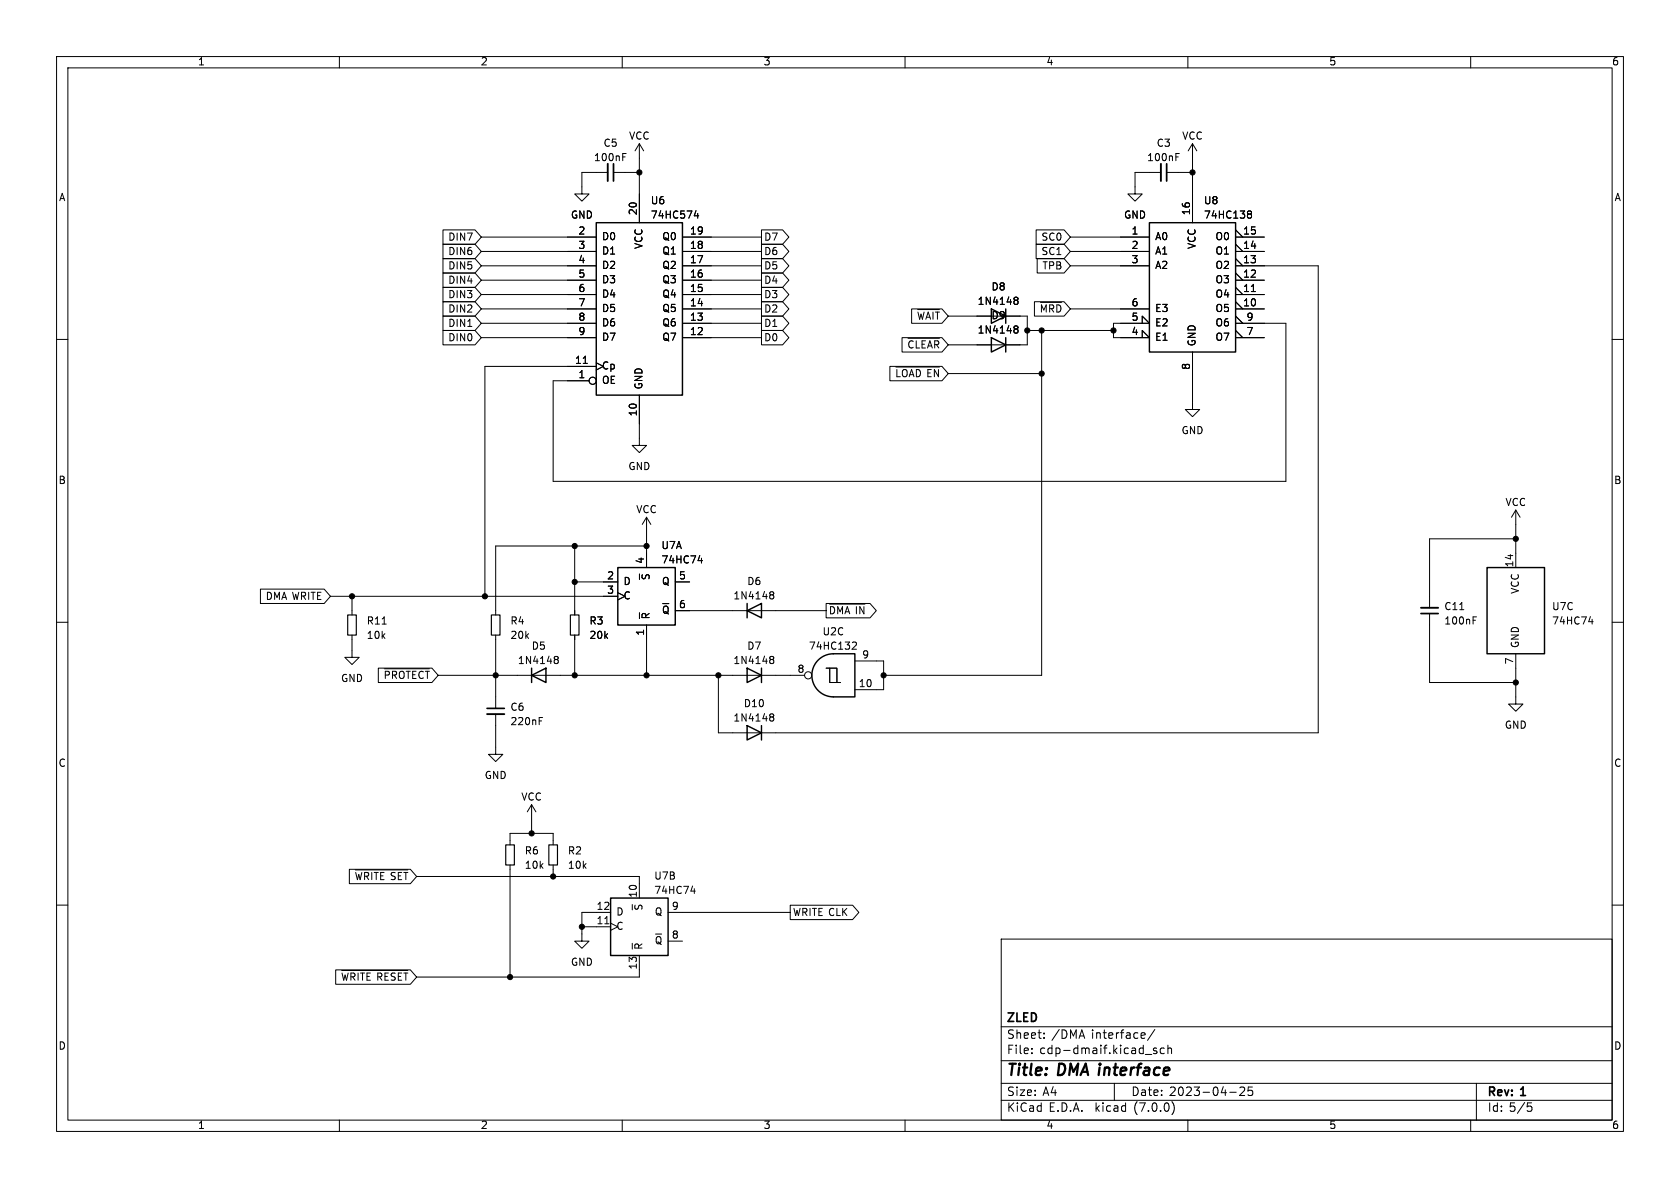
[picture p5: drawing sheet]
<svg xmlns="http://www.w3.org/2000/svg" width="297mm" height="210mm" viewBox="0 0 297 210" stroke-linecap="round" stroke-linejoin="round" font-family="sans-serif">
<g fill="none" stroke="#000" stroke-width=".18">
<path d="M10 10h277v190h-277zM12 12h273v186h-273zM60 10v2M110 10v2M160 10v2M210 10v2M260 10v2M107.4 30.5h-4.5v3.8h1.2l-1.2 1.3-1.3-1.3h1.3M108.5 30.5h4.5M110.1 27.1h.6M113 25.4v14M113 25.4l-.7 1.3"/>
<path d="M113 25.4l.8 1.3M123 37.2l-.3 .9h.8M123.3 37.7v.9M205.2 30.5h-4.5v3.8h1.2l-1.2 1.3-1.3-1.3h1.3M206.2 30.5h4.6M207.9 27.1h.6M210.8 25.4v14M210.8 25.4l-.7 1.3M210.8 25.4l.8 1.3M220.8 37.3h.2l.3 .2-.3 .3M220.8 37.8h.2M221 37.8l.2 .2 .1 .3-.3 .3h-.2"/>
<path d="M10 60h2M78.3 40.6h5.7l1.1 1.3-1.1 1.3h-5.7zM78.3 43.2h5.7l1.1 1.3-1.1 1.2h-5.7zM78.3 58.4h5.7l1.1 1.3-1.1 1.3h-5.7zM78.3 50.8h5.7l1.1 1.3-1.1 1.2h-5.7zM78.3 45.7h5.7l1.1 1.3-1.1 1.3h-5.7zM78.3 48.3h5.7l1.1 1.2-1.1 1.3h-5.7zM78.3 53.3h5.7l1.1 1.3-1.1 1.3h-5.7zM78.3 55.9h5.7l1.1 1.3-1.1 1.2h-5.7zM85.1 59.7h20.3M85.1 57.2h20.3M85.1 54.6h20.3"/>
<path d="M85.1 52.1h20.3M85.1 49.5h20.3M85.1 47h20.3M85.1 44.5h20.3M85.1 41.9h20.3M120.6 59.7h14M120.6 57.2h14M120.6 54.6h14M120.6 52.1h14M120.6 49.5h14M120.6 47h14M120.6 44.5h14"/>
<path d="M120.6 41.9h14M134.6 43.2h3.8l1.1 1.3-1.1 1.2h-3.8zM134.6 55.9h3.8l1.1 1.3-1.1 1.2h-3.8zM134.6 40.6h3.8l1.1 1.3-1.1 1.3h-3.8zM134.6 48.3h3.8l1.1 1.2-1.1 1.3h-3.8zM134.6 53.3h3.8l1.1 1.3-1.1 1.3h-3.8zM134.6 50.8h3.8l1.1 1.3-1.1 1.2h-3.8zM134.6 45.7h3.8l1.1 1.3-1.1 1.3h-3.8zM134.6 58.4h3.8l1.1 1.3-1.1 1.3h-3.8zM159.5 59.7h7l1.1 1.3-1.1 1.2h-7zM160.5 59.8h5.6M161.2 54.6h5.3l1.1 1.3-1.1 1.3h-5.3z"/>
<path d="M162.2 54.7h3.9M162.3 55.2l.3 1.2 .2-.9 .3 .9 .3-1.2M163.7 56.4l.4-1.2 .4 1.2M163.8 56.1h.6M164.9 55.2v1.2M165.4 55.2h.7M165.7 55.2v1.2M167.6 55.9h7.7M177.8 55.9h3.8v5.1h-14M179.5 57.6h.2l.3 .3-.3 .3M179.5 52.5l.4 .1 .1 .2-.3 .3M179.5 58.2h.2"/>
<path d="M179.5 53.1h.2M179.7 53.1l.3 .2v.3l-.1 .1-.4 .1M179.7 58.2l.3 .2v.2l-.1 .2-.4 .1M181.6 58.4h15.2M182.9 53.3h5.2l1.1 1.3-1.1 1.3h-5.2zM183.2 43.2h4.9l1.1 1.3-1.1 1.2h-4.9zM183.2 40.6h4.9l1.1 1.3-1.1 1.3h-4.9zM183.4 45.7h4.7l1.1 1.3-1.1 1.3h-4.7zM183.9 53.4h3.8M184.1 55.2v-1.3l.4 .9 .5-.9v1.3M184.1 58.4v61h-27.9M186.3 54.3l-.1-.3-.6-.1v1.3"/>
<path d="M187.6 54.4l-.3-.4-.5-.1v1.3M189.2 54.6h14M189.2 47h14M189.2 44.5h14M189.2 41.9h14M201.9 57.2v-1.3l1.3 1.3h-6.4v2.5h6.4l-1.3-1.3v1.3M218.4 57.2h8.9v27.9h-129.5v-17.8h6.3M218.4 59.7h5.1M218.4 54.6h5.1M218.4 52.1h5.1M218.4 49.5h5.1M218.4 47h14.6v82.5h-106v-10.1"/>
<path d="M218.4 44.5h5.1M218.4 41.9h5.1M218.4 53.3l1.3 1.3M218.4 50.8l1.3 1.3M218.4 48.3l1.3 1.2M218.4 45.7l1.3 1.3M218.4 43.2l1.3 1.3M218.4 40.6l1.3 1.3M218.4 58.4l1.3 1.3M218.4 55.9l1.3 1.3M221.2 51.5h.7M285 60h2"/>
<path d="M103.1 64.2h.7M105.4 64.1l1.3 .7-1.3 .6M105.4 64.8h-19.7v40.6M113 69.9v8.8h1.3l-1.3 1.3-1.2-1.3h1.2M157.3 64.8h9.2l1.1 1.2-1.1 1.3h-9.2zM158.4 64.9h7.7M158.6 65.3v1.3M159.5 65.8a.42 .42 0 0 1 .4-.5 .42 .42 0 0 1 .5 .5M160.7 66.6l.5-1.3 .4 1.3M161.4 60.4l-.2-.2-.3 .1-.3 .5M162 60.2v1.3M162.7 65.9l-.2-.5-.5-.1v1.3"/>
<path d="M163.6 60.2h-.6v1.3M164 61.5l.4-1.3 .4 1.3M164.6 65.3h-.6v1.3M165.9 65.3v1.3l-.7-1.3v1.3M166 60.7l-.2-.4-.6-.1v1.3M167.6 66h16.5M210.8 62.2v10.2h1.3l-1.3 1.3-1.3-1.3h1.3M101.6 96.5v12.2M114.3 96.5h-26.7v12.2M114.3 91.4l-.8 1.3M114.3 91.4v8.9M114.3 91.4l.8 1.3"/>
<path d="M123.4 99.1h.8M124 98.7v.8M268 90.2l-.8 1.2M268 90.2v10.1M268 90.2l.7 1.2M268 95.3h-15.3v12.1M10 110h2M46 104.1h11.3l1.1 1.3-1.1 1.3h-11.3zM58.4 105.4h50.8M62.2 112.3v3.9h1.3l-1.3 1.3-1.2-1.3h1.2M62.2 105.4v3.3M66.9 118.1h9.5l1.1 1.3-1.1 1.3h-9.5z"/>
<path d="M67.9 118.2h8M68.8 119.1l-.1-.4h-.6v1.2M70.1 119.1l-.1-.4h-.6v1.2M70.6 119.1a.42 .42 0 0 1 .4-.5 .42 .42 0 0 1 .4 .5M71.8 118.7h.7M72.2 118.7v1.2M73.6 118.7h-.6v1.2M74.8 118.8l-.2-.1h-.3l-.3 .5M75.2 118.7h.7M75.6 118.7v1.2M77.5 119.4h64.7M87.6 112.3v12.9"/>
<path d="M98.2 116h.3l.2 .3-.2 .3M98.2 116.6h.3M98.5 116.6l.2 .2v.3l-.2 .2h-.3M101.6 102.9h7.6M101.6 112.3v7.1M109.2 104.8l1.3 .6-1.3 .6M113 101.5v.9M113 108.3v1M113.6 101.6l-.1 .5 .4 .2M113.9 108.4l-.3 .2-.1 .6h1.3M114.3 110.5v8.9M117.2 106.7h1"/>
<path d="M117.3 107.6a.42 .42 0 0 1 .4-.5 .42 .42 0 0 1 .4 .5M119.4 108h26.6M119.4 102.9h2.5M136.3 104.6h.3l.2 .2-.2 .4M136.3 116h.3l.2 .3-.2 .3M136.3 105.2h.3M136.3 116.6h.3M136.6 105.2l.2 .2v.2l-.2 .3h-.3M136.6 116.6l.2 .2v.3l-.2 .2h-.3M146 118.1h.7v2.6h1.9M146 106.7h7.8l1.1 1.3-1.1 1.2h-7.8zM146.7 106.8h6.2"/>
<path d="M146.7 118.1h1.3v2.6M147.6 107.8l-.3-.5-.5-.1v1.3M148.1 108.5v-1.3l.4 .9 .4-.9v1.3M149.4 108.5l.4-1.3 .4 1.3M150.9 113.5l.4 .1 .1 .3-.8 .9h.8M151.1 116.8h5.1v5.1h-5.1M151.4 107.2v1.3M152.7 107.2v1.3l-.7-1.3v1.3M252.7 108.5v12.2h15.3M260.4 109h.6M268 115.6v8.9h1.2l-1.2 1.2-1.3-1.2h1.3M280.9 109.9h.7"/>
<path d="M281.5 109.5v.8M285 110h2M87.6 126.2v7.2h1.3l-1.3 1.2-1.2-1.2h1.2M95.3 126.8h.6M136.3 126.2h.3l.2 .2-.2 .3M136.3 126.7h.3M136.6 126.7l.2 .3v.2l-.1 .2-.4 .1M10 160h2M61.8 153.7h10.7l1.2 1.2-1.2 1.3h-10.7zM62.8 153.8h9.3M62.9 154.2l.3 1.3M64 154.2l-.3 1.3"/>
<path d="M65.2 154.7l-.1-.4-.6-.1v1.3M65.7 154.2v1.3M66.1 154.2h.8M66.5 154.2v1.3M67.9 154.2h-.6v1.3M69.9 154.3l-.5-.1-.3 .4M71 154.2h-.6v1.3M71.4 154.2h.7M71.7 154.2v1.3M73.7 154.9h39.3v3.9M90.2 149.4v-2.1h7.6v2.1M90.2 152.9v19.8"/>
<path d="M94 142.2l-.8 1.3M94 142.2v5.1M94 142.2l.7 1.3M97.8 152.9v2M111.8 159.9v.9M122.1 157.5h.8M122.7 157.1v.8M285 160h2M59.3 171.4h13.2l1.2 1.3-1.2 1.3h-13.2zM60.4 171.6h11.7M60.5 172l.3 1.3M61.6 172l-.4 1.3"/>
<path d="M62.8 172.4l-.2-.3-.6-.1v1.3M63.3 172v1.3M63.7 172h.8M64.1 172v1.3M65.5 172h-.6v1.3M67.5 172.4l-.1-.3-.6-.1v1.3M68.7 172h-.6v1.3M69.9 172.1l-.5-.1-.3 .4M71 172h-.6v1.3M71.4 172h.7M71.7 172v1.3M102.9 163.8h5"/>
<path d="M106.9 163.3h.7M107.9 161.3h-5v5.1h1.2l-1.2 1.2-1.3-1.2h1.3M107.9 163.2l1.3 .6-1.3 .7M111.8 166.8v1M112.3 160l-.1 .5 .4 .2M112.7 166.9l-.4 .1-.1 .6h1.3M113 168.9v3.8h-39.3M115.9 165.1h1.1M116 166a.42 .42 0 0 1 .4-.5 .42 .42 0 0 1 .5 .5M118.1 161.3h21.6M118.1 166.4h2.5M139.7 160h11l1.1 1.3-1.1 1.3h-11z"/>
<path d="M177 166h108v32h-108zM60 198v2M110 198v2M160 198v2M177 194.5h108M177 191.5h108M177 187.5h108M177 181.5h108M182.4 186.1v.2M182.4 185.3v.2M184.6 183.4v.2M184.6 182.6v.2"/>
<path d="M197 191.5v3M202.2 182.6l.2 .3-.7 .2M202.4 183.5l-.2 .1M202.5 186.4h1.1M204.2 182l-1.3 1.9M204.5 185.3h-.4l-.2 .2 .1 .2 .5 .1v.4h-.6M205.8 185.3h-.4l-.3 .2v.5l.2 .2h.5M206.5 185.4l.2-.1h.3l.1 1M206.5 184.8v1.5M207.2 194.8a1.74 1.74 0 0 1 0 2.2M210 198v2M217.4 193.1h1.1"/>
<path d="M219.2 192.3l.6-.1 .2 .1v.3l-.9 1.1h.9M221.4 192.2h-.7l-.1 .7 .2-.2 .5 .1 .2 .2-.1 .5-.2 .2-.6-.2M260 198v2M261 191.5v6.5M270 195h.8M270.2 195.5h.3l.3 .3-.1 .6-.5 .1"/>
<circle cx="104.8" cy="67.3" r=".63"/>
<circle cx="142.9" cy="119.4" r=".63"/>
</g>
<g fill="none" stroke="#000" stroke-width=".25">
<path d="M105.4 39.4h15.2v30.5h-15.2zM203.2 39.4h15.2v22.8h-15.2zM175.3 59.7l2.5 1.3-2.5 1.2zM175.3 54.6l2.5 1.3-2.5 1.3zM177.8 54.6v2.6M177.8 59.7v2.5M94 119.4l2.5-1.3v2.6zM94 118.1v2.6M109.2 100.3h10.2v10.2h-10.2zM132.1 108l2.5-1.3v2.5zM132.1 118.1l2.5 1.3-2.5 1.3zM132.1 106.7v2.5"/>
<path d="M134.6 118.1v2.6M144.7 116.7a3.8 3.8 0 0 1 2.6-1.1h3.8v7.6h-3.8a3.8 3.8 0 0 1-3.5-2.4 3.8 3.8 0 0 1 .9-4.1zM262.9 100.3h10.1v15.3h-10.1zM132.1 128.3l2.5 1.2-2.5 1.3zM134.6 128.3v2.5M107.9 158.8h10.2v10.1h-10.2z"/>
</g>
<path d="M61.5 108.7h1.5v3.6h-1.5zM86.9 108.7h1.5v3.6h-1.5zM100.8 108.7h1.6v3.6h-1.6zM89.4 149.4h1.5v3.5h-1.5zM97 149.4h1.6v3.5h-1.6z" fill="none" stroke="#000" stroke-width=".2"/>
<path d="M107.4 29v3M205.2 29v3M251.2 107.4h3.1M86.1 126.2h3.1" fill="none" stroke="#000" stroke-width=".33"/>
<path d="M108.5 29v3M206.2 29v3M251.2 108.5h3.1M86.1 125.2h3.1" fill="none" stroke="#000" stroke-width=".3"/>
<g fill="#000" stroke="#000" stroke-width=".18">
<circle cx="113" cy="30.5" r=".46"/>
<circle cx="210.8" cy="30.5" r=".46"/>
<circle cx="181.6" cy="58.4" r=".46"/>
<circle cx="184.1" cy="58.4" r=".46"/>
<circle cx="196.8" cy="58.4" r=".46"/>
<circle cx="184.1" cy="66" r=".46"/>
<circle cx="101.6" cy="96.5" r=".46"/>
<circle cx="114.3" cy="96.5" r=".46"/>
<circle cx="268" cy="95.3" r=".46"/>
<circle cx="62.2" cy="105.4" r=".46"/>
<circle cx="85.7" cy="105.4" r=".46"/>
<circle cx="87.6" cy="119.4" r=".46"/>
<circle cx="101.6" cy="102.9" r=".46"/>
<circle cx="101.6" cy="119.4" r=".46"/>
<circle cx="114.3" cy="119.4" r=".46"/>
<circle cx="127" cy="119.4" r=".46"/>
<circle cx="156.2" cy="119.4" r=".46"/>
<circle cx="268" cy="120.7" r=".46"/>
<circle cx="94" cy="147.3" r=".46"/>
<circle cx="97.8" cy="154.9" r=".46"/>
<circle cx="90.2" cy="172.7" r=".46"/>
<circle cx="102.9" cy="163.8" r=".46"/>
</g>
<g font-size="2.8">
<text x="178" y="190.8">Title:</text>
<text x="187.1" y="190.8">DMA interface</text>
</g>
<g font-size="2.1">
<text x="178" y="183.9">Sheet:</text>
<text x="178" y="181.1">ZLED</text>
<text x="185.9" y="183.9">/DMA</text>
<text x="193" y="183.9">interface/</text>
<text x="178" y="186.6">File:</text>
<text x="183.8" y="186.6">cdp-dmaif.kicad_sch</text>
<text x="178" y="196.8">KiCad</text>
<text x="178" y="194">Size:</text>
<text x="184.3" y="194">A4</text>
<text x="185.4" y="196.8">E.D.A.</text>
<text x="193.7" y="196.8">kicad</text>
<text x="200" y="194">Date:</text>
<text x="200.6" y="196.8">(7.0.0)</text>
<text x="206.7" y="194">2023-04-25</text>
<text x="263" y="194.2">Rev:</text>
<text x="263" y="196.8">Id: 5/5</text>
<text x="269" y="194.2">1</text>
</g>
<g font-size="1.8">
<text x="35" y="11.8">1</text>
<text x="85" y="11.8">2</text>
<text x="135" y="11.8">3</text>
<text x="185" y="11.8">4</text>
<text x="235" y="11.8">5</text>
<text x="285" y="11.8">6</text>
<text x="104.9" y="28.8">100nF</text>
<text x="106.6" y="26.2">C5</text>
<text x="111.2" y="25">VCC</text>
<text x="202.7" y="28.8">100nF</text>
<text x="204.4" y="26.2">C3</text>
<text x="208.9" y="25">VCC</text>
<text x="10.4" y="35.8">A</text>
<text x="285.4" y="35.8">A</text>
<text x="100.9" y="38.9">GND</text>
<text x="102.2" y="41.7">2</text>
<text x="112.8" y="38.1" transform="rotate(-90 112.8 38.1)">20</text>
<text x="115" y="36.4">U6</text>
<text x="115" y="38.9">74HC574</text>
<text x="121.9" y="41.7">19</text>
<text x="198.7" y="38.9">GND</text>
<text x="200" y="41.7">1</text>
<text x="210.6" y="38.1" transform="rotate(-90 210.6 38.1)">16</text>
<text x="212.8" y="36.4">U8</text>
<text x="212.8" y="38.9">74HC138</text>
<text x="219.7" y="41.7">15</text>
<text x="79.1" y="42.8">DIN7</text>
<text x="79.1" y="45.4">DIN6</text>
<text x="79.1" y="47.9">DIN5</text>
<text x="102.2" y="44.2">3</text>
<text x="102.2" y="46.7">4</text>
<text x="106.4" y="42.7">D0</text>
<text x="106.4" y="45.3">D1</text>
<text x="106.4" y="47.8">D2</text>
<text x="113.9" y="44.1" transform="rotate(-90 113.9 44.1)">VCC</text>
<text x="117" y="47.8">Q2</text>
<text x="117" y="45.3">Q1</text>
<text x="117" y="42.7">Q0</text>
<text x="121.9" y="46.7">17</text>
<text x="121.9" y="44.2">18</text>
<text x="135.1" y="45.4">D6</text>
<text x="135.1" y="42.8">D7</text>
<text x="135.1" y="47.9">D5</text>
<text x="184" y="45.4">SC1</text>
<text x="184" y="42.8">SC0</text>
<text x="184.2" y="47.9">TPB</text>
<text x="200" y="44.2">2</text>
<text x="200" y="46.7">3</text>
<text x="204.2" y="42.7">A0</text>
<text x="204.2" y="45.3">A1</text>
<text x="204.2" y="47.8">A2</text>
<text x="211.6" y="44.1" transform="rotate(-90 211.6 44.1)">VCC</text>
<text x="214.8" y="47.8">O2</text>
<text x="214.8" y="45.3">O1</text>
<text x="214.8" y="42.7">O0</text>
<text x="219.7" y="46.7">13</text>
<text x="219.7" y="44.2">14</text>
<text x="79.1" y="53">DIN3</text>
<text x="79.1" y="50.4">DIN4</text>
<text x="102.2" y="49.3">5</text>
<text x="102.2" y="51.8">6</text>
<text x="106.4" y="50.4">D3</text>
<text x="106.4" y="52.9">D4</text>
<text x="117" y="52.9">Q4</text>
<text x="117" y="50.4">Q3</text>
<text x="121.9" y="51.8">15</text>
<text x="121.9" y="49.3">16</text>
<text x="135.1" y="50.4">D4</text>
<text x="135.1" y="53">D3</text>
<text x="175.2" y="51.6">D8</text>
<text x="214.8" y="52.9">O4</text>
<text x="214.8" y="50.4">O3</text>
<text x="219.7" y="51.8">11</text>
<text x="219.7" y="49.3">12</text>
<text x="79.1" y="55.5">DIN2</text>
<text x="79.1" y="58.1">DIN1</text>
<text x="102.2" y="54.4">7</text>
<text x="102.2" y="56.9">8</text>
<text x="102.2" y="59.4">9</text>
<text x="106.4" y="55.4">D5</text>
<text x="106.4" y="58">D6</text>
<text x="117" y="58">Q6</text>
<text x="117" y="55.4">Q5</text>
<text x="121.9" y="59.4">12</text>
<text x="121.9" y="56.9">13</text>
<text x="121.9" y="54.4">14</text>
<text x="135.1" y="58.1">D1</text>
<text x="135.1" y="55.5">D2</text>
<text x="172.8" y="59.2">1N4148</text>
<text x="172.8" y="54.2">1N4148</text>
<text x="175.2" y="56.7">D9</text>
<text x="183.7" y="56.1">~{MRD}</text>
<text x="200" y="59.4">4</text>
<text x="200" y="56.9">5</text>
<text x="200" y="54.4">6</text>
<text x="204.2" y="58">E2</text>
<text x="204.2" y="55.4">E3</text>
<text x="214.8" y="55.4">O5</text>
<text x="214.8" y="58">O6</text>
<text x="219.7" y="54.4">10</text>
<text x="220.3" y="59.4">7</text>
<text x="220.3" y="56.9">9</text>
<text x="79.1" y="60.6">DIN0</text>
<text x="101.6" y="64.5">11</text>
<text x="106.4" y="65.6">Cp</text>
<text x="106.4" y="60.5">D7</text>
<text x="117" y="60.5">Q7</text>
<text x="135.1" y="60.6">D0</text>
<text x="160.3" y="62.5">~{CLEAR}</text>
<text x="204.2" y="60.5">E1</text>
<text x="210.6" y="65.4" transform="rotate(-90 210.6 65.4)">8</text>
<text x="211.6" y="61.2" transform="rotate(-90 211.6 61.2)">GND</text>
<text x="214.8" y="60.5">O7</text>
<text x="102.2" y="67.1">1</text>
<text x="106.4" y="68.1">OE</text>
<text x="113.9" y="68.8" transform="rotate(-90 113.9 68.8)">GND</text>
<text x="158.1" y="67.6">~{LOAD EN}</text>
<text x="112.8" y="73.7" transform="rotate(-90 112.8 73.7)">10</text>
<text x="208.8" y="77">GND</text>
<text x="111" y="83.4">GND</text>
<text x="10.3" y="85.8">B</text>
<text x="266.1" y="89.7">VCC</text>
<text x="285.3" y="85.8">B</text>
<text x="112.4" y="91">VCC</text>
<text x="114" y="99.7" transform="rotate(-90 114 99.7)">4</text>
<text x="116.9" y="99.9">74HC74</text>
<text x="116.9" y="97.3">U7A</text>
<text x="267.7" y="100.3" transform="rotate(-90 267.7 100.3)">14</text>
<text x="46.8" y="106.3">DMA WRITE</text>
<text x="107.3" y="102.6">2</text>
<text x="107.3" y="105.2">3</text>
<text x="110.2" y="103.7">D</text>
<text x="110.2" y="106.2">C</text>
<text x="115.7" y="102.7" transform="rotate(-90 115.7 102.7)">~{S}</text>
<text x="116.9" y="103.7">Q</text>
<text x="120" y="102.6">5</text>
<text x="120" y="107.7">6</text>
<text x="129.6" y="106.2">1N4148</text>
<text x="132" y="103.7">D6</text>
<text x="268.8" y="105.1" transform="rotate(-90 268.8 105.1)">VCC</text>
<text x="64.8" y="110.7">R11</text>
<text x="64.8" y="113.2">10k</text>
<text x="90.2" y="110.7">R4</text>
<text x="90.2" y="113.2">20k</text>
<text x="104.1" y="110.7">R3</text>
<text x="104.1" y="113.2">20k</text>
<text x="114" y="112.4" transform="rotate(-90 114 112.4)">1</text>
<text x="115.7" y="109.5" transform="rotate(-90 115.7 109.5)">~{R}</text>
<text x="116.9" y="109.4">~{Q}</text>
<text x="145.4" y="112.6">U2C</text>
<text x="146.5" y="109.5">~{DMA IN}</text>
<text x="255.3" y="108.1">C11</text>
<text x="255.3" y="110.7">100nF</text>
<text x="274.3" y="108.1">U7C</text>
<text x="274.3" y="110.7">74HC74</text>
<text x="91.5" y="117.7">1N4148</text>
<text x="93.9" y="115.1">D5</text>
<text x="129.6" y="117.7">1N4148</text>
<text x="132" y="115.1">D7</text>
<text x="140.9" y="119.1">8</text>
<text x="142.9" y="115.1">74HC132</text>
<text x="152.4" y="116.6">9</text>
<text x="267.7" y="117.5" transform="rotate(-90 267.7 117.5)">7</text>
<text x="268.8" y="114.6" transform="rotate(-90 268.8 114.6)">GND</text>
<text x="60.2" y="120.8">GND</text>
<text x="67.7" y="120.9">~{PROTECT}</text>
<text x="90.2" y="125.9">C6</text>
<text x="131.4" y="125.3">D10</text>
<text x="151.8" y="121.7">10</text>
<text x="90.2" y="128.5">220nF</text>
<text x="129.6" y="127.8">1N4148</text>
<text x="266" y="129.1">GND</text>
<text x="10.3" y="135.8">C</text>
<text x="85.6" y="138">GND</text>
<text x="285.3" y="135.8">C</text>
<text x="92.1" y="141.8">VCC</text>
<text x="92.7" y="151.3">R6</text>
<text x="92.7" y="153.9">10k</text>
<text x="100.3" y="151.3">R2</text>
<text x="100.3" y="153.9">10k</text>
<text x="115.6" y="155.8">U7B</text>
<text x="62.6" y="156.5">~{WRITE SET}</text>
<text x="105.4" y="161">12</text>
<text x="112.8" y="158.8" transform="rotate(-90 112.8 158.8)">10</text>
<text x="114.5" y="161.1" transform="rotate(-90 114.5 161.1)">~{S}</text>
<text x="115.6" y="158.3">74HC74</text>
<text x="118.7" y="161">9</text>
<text x="105.4" y="163.6">11</text>
<text x="109" y="164.7">C</text>
<text x="109" y="162.1">D</text>
<text x="114.5" y="167.9" transform="rotate(-90 114.5 167.9)">~{R}</text>
<text x="115.6" y="167.8">~{Q}</text>
<text x="115.6" y="162.1">Q</text>
<text x="118.7" y="166.1">8</text>
<text x="140.2" y="162.2">WRITE CLK</text>
<text x="100.9" y="171">GND</text>
<text x="112.8" y="171.5" transform="rotate(-90 112.8 171.5)">13</text>
<text x="60.2" y="174.2">~{WRITE RESET}</text>
<text x="10.3" y="185.8">D</text>
<text x="285.3" y="185.8">D</text>
<text x="35" y="199.8">1</text>
<text x="85" y="199.8">2</text>
<text x="135" y="199.8">3</text>
<text x="185" y="199.8">4</text>
<text x="235" y="199.8">5</text>
<text x="285" y="199.8">6</text>
</g>
</svg>
